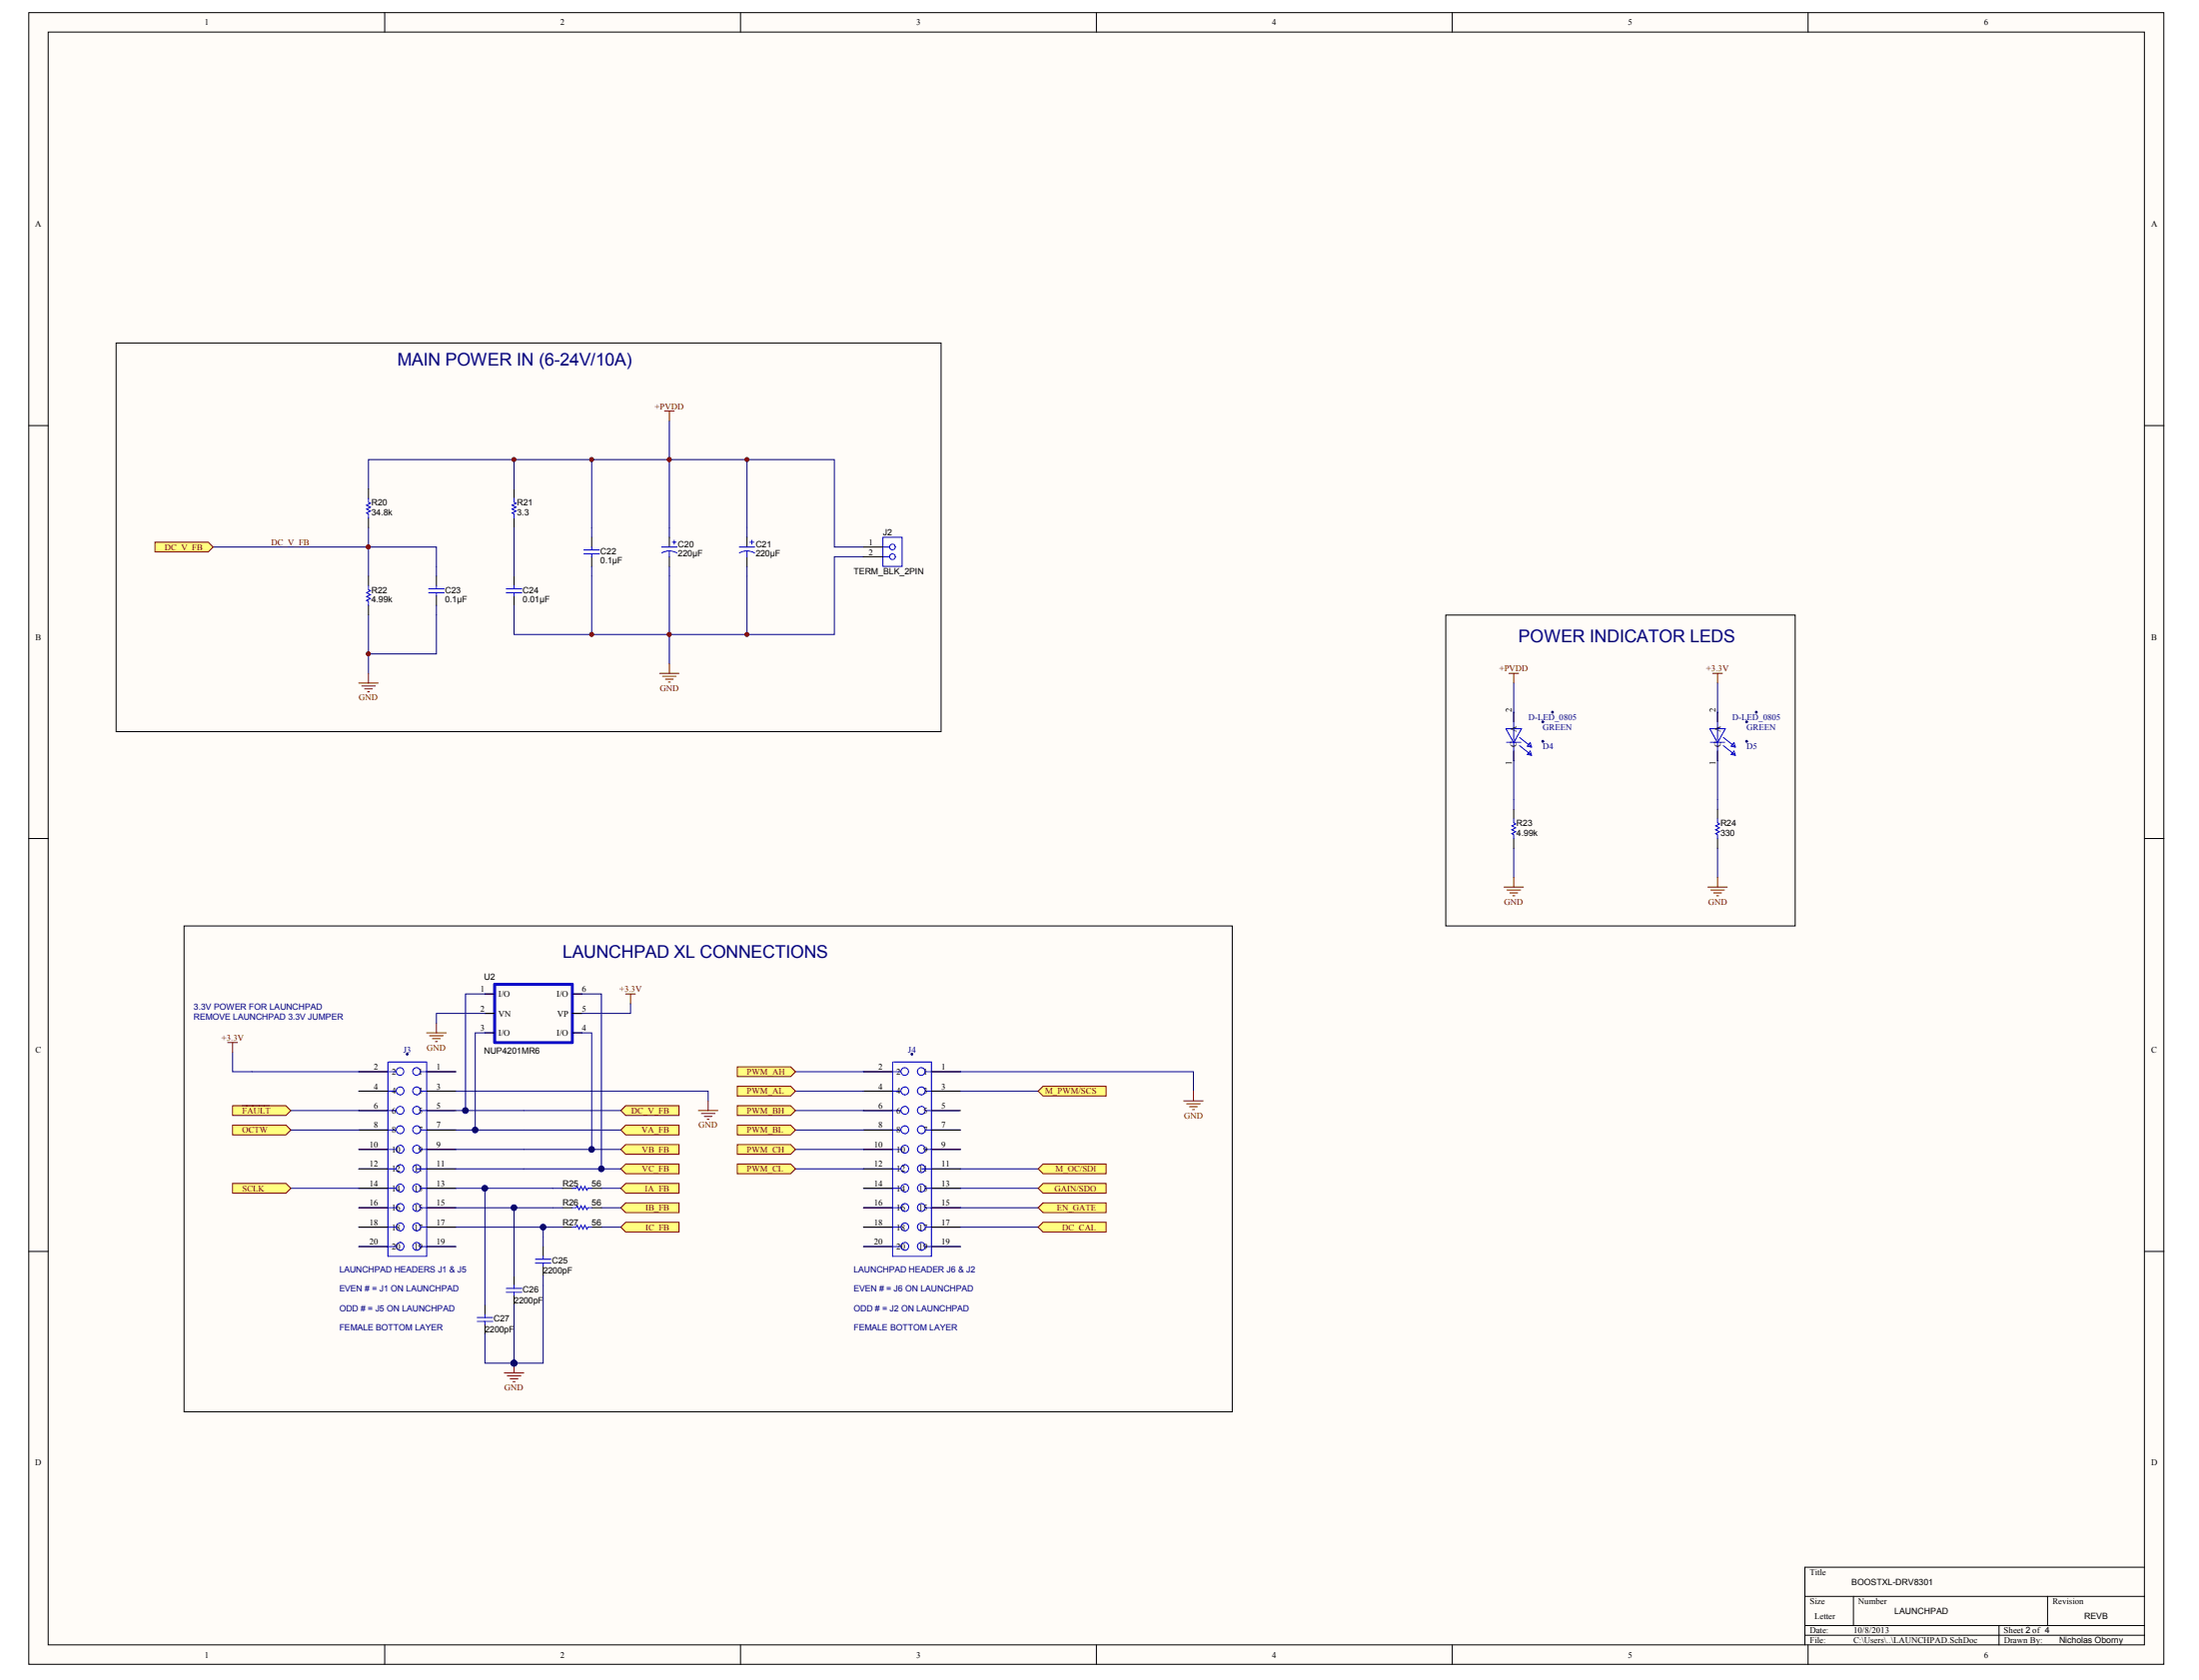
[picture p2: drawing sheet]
<svg xmlns="http://www.w3.org/2000/svg" width="271mm" height="207mm" viewBox="0 0 271 207" stroke-linecap="round" stroke-linejoin="round" font-family="sans-serif">
<path d="M3.5 1.6h263.1v203.5h-263.1z" fill="#fffcf8"/>
<path d="M3.5 1.6h263.1v203.5h-263.1z" fill="none" stroke="#000" stroke-width=".12"/>
<path d="M5.9 4h258.3v198.8h-258.3z" fill="#fffcf8"/>
<g fill="none" stroke="#000" stroke-width=".12">
<path d="M5.9 4h258.3v198.8h-258.3zM47.4 1.6v2.4M91.2 1.6v2.4M135.1 1.6v2.4M178.9 1.6v2.4M222.8 1.6v2.4M3.5 52.5h2.4M264.2 52.5h2.4M3.5 103.4h2.4M264.2 103.4h2.4M44.2 132.1h3.6M44.2 134.5h3.6"/>
<path d="M44.2 136.9h3.6M44.2 139.3h3.6M52.6 132.1h3.6M52.6 134.5h3.6M52.6 136.9h3.6M52.6 139.3h3.6M3.5 154.3h2.4M44.2 141.7h3.6M44.2 144.1h3.6M44.2 146.5h3.6M44.2 148.9h3.6M44.2 151.3h3.6"/>
<path d="M44.2 153.7h3.6M52.6 141.7h3.6M52.6 144.1h3.6M52.6 146.5h3.6M52.6 148.9h3.6M52.6 151.3h3.6M52.6 153.7h3.6M264.2 154.3h2.4M222.4 196.8h41.8M228.4 196.8v3.6M252.3 196.8v3.6M264.2 193.2h-41.8v9.6"/>
<path d="M47.4 202.8v2.4M91.2 202.8v2.4M135.1 202.8v2.4M178.9 202.8v2.4M222.4 200.4h41.8M222.4 201.6h41.8M222.8 202.8v2.4M246.3 200.4v2.4"/>
</g>
<g fill="#000080" stroke="#000080" stroke-width=".12">
<circle cx="45.4" cy="80.6" r=".23"/>
<circle cx="45.4" cy="67.4" r=".23"/>
<circle cx="63.3" cy="56.6" r=".23"/>
<circle cx="72.9" cy="78.2" r=".23"/>
<circle cx="72.9" cy="56.6" r=".23"/>
<circle cx="82.5" cy="78.2" r=".23"/>
<circle cx="82.5" cy="56.6" r=".23"/>
<circle cx="92" cy="78.2" r=".23"/>
<circle cx="92" cy="56.6" r=".23"/>
<circle cx="50.2" cy="129.9" r=".11"/>
</g>
<g fill="none" stroke="#00f" stroke-width=".12">
<path d="M44.2 136.9h4.6M44.2 134.5h4.6M44.2 139.3h4.6M44.2 132.1h4.6M47.9 130.9h4.7v24h-4.8v-24M49.3 134a.47 .47 0 0 0-.5 .5 .47 .47 0 0 0 .5 .4M49.3 136.4a.5 .5 0 0 1 .5 .6 .5 .5 0 0 1-.8 .3 .5 .5 0 0 1 .1-.9h.2M49.3 134a.5 .5 0 0 1 .5 .5 .5 .5 0 0 1-.5 .5M49.3 138.8a.5 .5 0 0 1 .5 .6 .5 .5 0 0 1-.8 .3 .5 .5 0 0 1 .1-.9h.2M51.3 134a.47 .47 0 0 0-.4 .5 .47 .47 0 0 0 .4 .4M51.3 136.4a.49 .49 0 0 1 .5 .6 .49 .49 0 0 1-.7 .2 .49 .49 0 0 1 0-.8h.2M51.3 138.8a.49 .49 0 0 1 .5 .6 .49 .49 0 0 1-.7 .2 .49 .49 0 0 1 0-.8h.2"/>
<path d="M51.3 134a.5 .5 0 0 1 .5 .5 .5 .5 0 0 1-.5 .5M51.9 136.9h4.1M51.9 134.5h4.3M51.9 139.3h4.3M51.9 132.1h4.3M44.2 151.3h4.6M44.2 148.9h4.6M44.2 144.1h4.6M44.2 141.7h4.6M44.2 153.7h4.6M44.2 146.5h4.6M49.3 144.5a.48 .48 0 0 1-.4-.7 .48 .48 0 0 1 .8-.1 .48 .48 0 0 1-.2 .8h-.2"/>
<path d="M49.3 146.9a.48 .48 0 0 1-.4-.7 .48 .48 0 0 1 .8-.1 .48 .48 0 0 1-.2 .8h-.2M49.3 150.8a.47 .47 0 0 0-.5 .4 .47 .47 0 0 0 .5 .5M49.3 148.4a.47 .47 0 0 0-.5 .4 .47 .47 0 0 0 .5 .5M49.3 141.2a.47 .47 0 0 0-.5 .5 .47 .47 0 0 0 .5 .4M49.3 150.7a.5 .5 0 0 1 .5 .5 .5 .5 0 0 1-.5 .5M49.3 148.3a.5 .5 0 0 1 .5 .5 .5 .5 0 0 1-.5 .5M49.3 141.2a.5 .5 0 0 1 .5 .5 .5 .5 0 0 1-.5 .4M49.3 153.1a.5 .5 0 0 1 .5 .7 .5 .5 0 0 1-.8 .2 .5 .5 0 0 1 .1-.8h.2M51.3 144.5a.48 .48 0 0 1-.4-.7 .48 .48 0 0 1 .8-.1 .48 .48 0 0 1-.1 .8h-.3M51.3 146.9a.48 .48 0 0 1-.4-.7 .48 .48 0 0 1 .8-.1 .48 .48 0 0 1-.1 .8h-.3M51.3 150.8a.47 .47 0 0 0-.4 .4 .47 .47 0 0 0 .4 .5M51.3 148.4a.47 .47 0 0 0-.4 .4 .47 .47 0 0 0 .4 .5"/>
<path d="M51.3 141.2a.47 .47 0 0 0-.4 .5 .47 .47 0 0 0 .4 .4M51.3 153.1a.49 .49 0 0 1 .5 .6 .49 .49 0 0 1-.7 .3 .49 .49 0 0 1 0-.8h.2M51.3 150.7a.5 .5 0 0 1 .5 .5 .5 .5 0 0 1-.5 .5M51.3 148.3a.5 .5 0 0 1 .5 .5 .5 .5 0 0 1-.5 .5M51.3 141.2a.5 .5 0 0 1 .5 .5 .5 .5 0 0 1-.5 .4M51.4 144.1h4.8M51.9 151.3h4.3M51.9 148.9h4.3M51.9 141.7h4.3M51.9 153.7h4.3M51.9 146.5h4.3"/>
<circle cx="49.3" cy="132.1" r=".47"/>
<circle cx="51.3" cy="132.1" r=".47"/>
</g>
<path d="M28.7 129.7v2.4h2.3M35.8 136.9h8.4M35.8 139.3h8.4M56.2 134.5h31.1v1.2M35.8 146.5h8.4" fill="none" stroke="#000080" stroke-width=".12"/>
<path d="M28.1 128.5h1.2M28.7 128.5v1.2" fill="none" stroke="#800000" stroke-width=".12"/>
<path d="M28.7 136.3h6.5l.6 .6-.6 .6h-6.5z" fill-rule="evenodd" fill="#ffff80" stroke="#800000" stroke-width=".12"/>
<path d="M29.9 136.3h3.3" fill="none" stroke="#800000" stroke-width=".12"/>
<path d="M28.7 145.9h6.5l.6 .6-.6 .6h-6.5z" fill-rule="evenodd" fill="#ffff80" stroke="#800000" stroke-width=".12"/>
<path d="M86.1 136.9h2.3M86.4 137.3h1.7M86.8 137.6h.9M87.1 138h.3M87.3 135.7v1.2" fill="none" stroke="#800000" stroke-width=".12"/>
<g fill="#ffff80" stroke="#800000" stroke-width=".12">
<path d="M77.1 145.9h6.6v1.2h-6.6l-.6-.6z" fill-rule="evenodd"/>
<path d="M77.1 148.3h6.6v1.2h-6.6l-.6-.6z" fill-rule="evenodd"/>
<path d="M77.1 138.7h6.6v1.2h-6.6l-.6-.6z" fill-rule="evenodd"/>
<path d="M77.1 141.1h6.6v1.2h-6.6l-.6-.6z" fill-rule="evenodd"/>
<path d="M77.1 143.5h6.6v1.2h-6.6l-.6-.6z" fill-rule="evenodd"/>
</g>
<g fill="none" stroke="#00f" stroke-width=".12">
<path d="M106.4 136.9h4.6M106.4 134.5h4.6M106.4 139.3h4.6M106.4 132.1h4.6M110.1 130.9h4.7v24h-4.8v-24M111.5 134a.47 .47 0 0 0-.5 .5 .47 .47 0 0 0 .5 .4M111.5 136.4a.5 .5 0 0 1 .5 .6 .5 .5 0 0 1-.8 .3 .5 .5 0 0 1 0-.9h.3M111.5 134a.5 .5 0 0 1 .5 .5 .5 .5 0 0 1-.5 .5M111.5 138.8a.5 .5 0 0 1 .5 .6 .5 .5 0 0 1-.8 .3 .5 .5 0 0 1 0-.9h.3M113.5 134a.47 .47 0 0 0-.5 .5 .47 .47 0 0 0 .5 .4M113.5 136.4a.49 .49 0 0 1 .5 .6 .49 .49 0 0 1-.7 .2 .49 .49 0 0 1 0-.8h.2M113.5 138.8a.49 .49 0 0 1 .5 .6 .49 .49 0 0 1-.7 .2 .49 .49 0 0 1 0-.8h.2"/>
<path d="M113.5 134a.5 .5 0 0 1 .5 .5 .5 .5 0 0 1-.5 .5M114 134.5h4.3M114 139.3h4.3M114 132.1h4.3M114 136.9h4.2M106.4 151.3h4.6M106.4 148.9h4.6M106.4 144.1h4.6M106.4 141.7h4.6M106.4 153.7h4.6M106.4 146.5h4.6M111.5 144.5a.48 .48 0 0 1-.4-.7 .48 .48 0 0 1 .7-.1 .48 .48 0 0 1-.1 .8h-.2"/>
<path d="M111.5 146.9a.48 .48 0 0 1-.4-.7 .48 .48 0 0 1 .7-.1 .48 .48 0 0 1-.1 .8h-.2M111.5 150.8a.47 .47 0 0 0-.5 .4 .47 .47 0 0 0 .5 .5M111.5 148.4a.47 .47 0 0 0-.5 .4 .47 .47 0 0 0 .5 .5M111.5 141.2a.47 .47 0 0 0-.5 .5 .47 .47 0 0 0 .5 .4M111.5 150.7a.5 .5 0 0 1 .5 .5 .5 .5 0 0 1-.5 .5M111.5 148.3a.5 .5 0 0 1 .5 .5 .5 .5 0 0 1-.5 .5M111.5 141.2a.5 .5 0 0 1 .5 .5 .5 .5 0 0 1-.5 .4M111.5 153.1a.5 .5 0 0 1 .5 .7 .5 .5 0 0 1-.8 .2 .5 .5 0 0 1 0-.8h.3M113.5 144.5a.48 .48 0 0 1-.4-.7 .48 .48 0 0 1 .8-.1 .48 .48 0 0 1-.1 .8h-.3M113.5 146.9a.48 .48 0 0 1-.4-.7 .48 .48 0 0 1 .8-.1 .48 .48 0 0 1-.1 .8h-.3M113.5 150.8a.47 .47 0 0 0-.5 .4 .47 .47 0 0 0 .5 .5M113.5 148.4a.47 .47 0 0 0-.5 .4 .47 .47 0 0 0 .5 .5"/>
<path d="M113.5 141.2a.47 .47 0 0 0-.5 .5 .47 .47 0 0 0 .5 .4M113.5 153.1a.49 .49 0 0 1 .5 .6 .49 .49 0 0 1-.7 .3 .49 .49 0 0 1 0-.8h.2M113.5 150.7a.5 .5 0 0 1 .5 .5 .5 .5 0 0 1-.5 .5M113.5 148.3a.5 .5 0 0 1 .5 .5 .5 .5 0 0 1-.5 .5M113.5 141.2a.5 .5 0 0 1 .5 .5 .5 .5 0 0 1-.5 .4M113.6 144.1h4.7M114 151.3h4.3M114 148.9h4.3M114 141.7h4.3M114 153.7h4.3M114 146.5h4.3"/>
<circle cx="111.5" cy="132.1" r=".47"/>
<circle cx="113.5" cy="132.1" r=".47"/>
</g>
<g fill="none" stroke="#000" stroke-width=".12">
<path d="M106.4 132.1h3.6M106.4 134.5h3.6M106.4 136.9h3.6M106.4 139.3h3.6M114.8 132.1h3.5M114.8 134.5h3.5M114.8 136.9h3.5M114.8 139.3h3.5M106.4 141.7h3.6M106.4 144.1h3.6M106.4 146.5h3.6M106.4 148.9h3.6"/>
<path d="M106.4 151.3h3.6M106.4 153.7h3.6M114.8 141.7h3.5M114.8 144.1h3.5M114.8 146.5h3.5M114.8 148.9h3.5M114.8 151.3h3.5M114.8 153.7h3.5"/>
</g>
<circle cx="112.3" cy="129.9" r=".11" fill="#000080" stroke="#000080" stroke-width=".12"/>
<path d="M98 132.1h8.4M98 134.5h8.4M98 136.9h8.4M98 139.3h8.4M118.3 132.1h28.7v2.4M118.3 134.5h9.6M98 141.7h8.4M98 144.1h8.4M118.3 144.1h9.6M118.3 146.5h9.6" fill="none" stroke="#000080" stroke-width=".12"/>
<g fill="#ffff80" stroke="#800000" stroke-width=".12">
<path d="M90.8 131.5h6.6l.6 .6-.6 .6h-6.6z" fill-rule="evenodd"/>
<path d="M90.8 133.9h6.6l.6 .6-.6 .6h-6.6z" fill-rule="evenodd"/>
<path d="M90.8 136.3h6.6l.6 .6-.6 .6h-6.6z" fill-rule="evenodd"/>
<path d="M90.8 138.7h6.6l.6 .6-.6 .6h-6.6z" fill-rule="evenodd"/>
<path d="M90.8 141.1h6.6l.6 .6-.6 .6h-6.6z" fill-rule="evenodd"/>
<path d="M90.8 143.5h6.6l.6 .6-.6 .6h-6.6z" fill-rule="evenodd"/>
<path d="M128.5 133.9h7.8v1.2h-7.8l-.6-.6z" fill-rule="evenodd"/>
</g>
<path d="M132.9 133.9h.3M145.8 135.7h2.4M146.2 136.1h1.7M146.6 136.4h.9M146.9 136.8h.3M147 134.5v1.2" fill="none" stroke="#800000" stroke-width=".12"/>
<g fill="#ffff80" stroke="#800000" stroke-width=".12">
<path d="M128.5 145.9h7.8v1.2h-7.8l-.6-.6z" fill-rule="evenodd"/>
<path d="M128.5 143.5h7.8v1.2h-7.8l-.6-.6z" fill-rule="evenodd"/>
</g>
<g fill="none" stroke="#00f" stroke-width=".12">
<path d="M185.5 89.8h2l-1 1.8zM185.6 91.5h1.8M186.5 87.8v6M187.2 90.9l1.4 1.1M187.2 91.9l1.4 1.1M188.5 91.5l.2 .6-.5-.1zM188.5 92.6l.2 .5-.5-.1zM210.7 89.8h1.9l-1 1.8zM210.7 91.5h1.8M211.6 87.8v6M212.3 90.9l1.4 1.1M212.3 91.9l1.4 1.1"/>
<path d="M213.6 91.5l.2 .6-.5-.1zM213.6 92.6l.2 .5-.5-.1z"/>
</g>
<path d="M186.5 87.8v1.2M186.5 92.6v1.2M211.6 87.8v1.2M211.6 92.6v1.2" fill="none" stroke="#000" stroke-width=".12"/>
<g fill="#000080" stroke="#000080" stroke-width=".12">
<circle cx="190.1" cy="89" r=".11"/>
<circle cx="190.1" cy="91.4" r=".11"/>
<circle cx="191.3" cy="87.8" r=".11"/>
<circle cx="215.2" cy="89" r=".11"/>
<circle cx="215.2" cy="91.4" r=".11"/>
<circle cx="216.4" cy="87.8" r=".11"/>
</g>
<g fill="none" stroke="#000080" stroke-width=".12">
<path d="M63.3 56.7v2.3M63.3 56.7h28.7M63.3 56.7h-17.9v3.5M72.9 56.7v8.3M82.5 51.9v13.1M92 56.7h10.8v10.7h3.6M92 56.7v8.3M26.3 67.4h27.5v2.4M45.4 65v6M45.4 75.8v7.2M53.8 75.8v4.8h-8.4M63.3 65v4.8"/>
<path d="M63.3 75.8v2.4h9.6M72.9 71v7.2M72.9 78.2h19.1M82.5 71v10.8M92 71v7.2M106.4 68.6h-3.6v9.6h-10.8M186.5 84.2v3.6M186.5 93.8v4.8M211.6 84.2v3.6M211.6 93.8v4.8M186.5 104.6v3.5M211.6 104.6v3.5"/>
</g>
<g fill="none" stroke="#800000" stroke-width=".12">
<path d="M185.9 83h1.2M186.5 83v1.2M211 83h1.2M211.6 83v1.2M185.3 109.3h2.4M185.7 109.7h1.6M186 110.1h1M186.4 110.4h.2M186.5 108.1v1.2M210.4 109.3h2.4M210.8 109.7h1.7M211.1 110.1h1"/>
<path d="M211.5 110.4h.2M211.6 108.1v1.2"/>
</g>
<g fill="#800000" stroke="#800000" stroke-width=".12">
<circle cx="45.4" cy="67.4" r=".23"/>
<circle cx="63.3" cy="56.6" r=".23"/>
<circle cx="72.9" cy="56.6" r=".23"/>
<circle cx="82.5" cy="56.6" r=".23"/>
<circle cx="72.9" cy="78.2" r=".23"/>
<circle cx="82.5" cy="78.2" r=".23"/>
<circle cx="92" cy="56.6" r=".23"/>
<circle cx="92" cy="78.2" r=".23"/>
<circle cx="45.4" cy="80.6" r=".23"/>
</g>
<path d="M19.1 66.8h6.6l.6 .6-.6 .6h-6.6z" fill-rule="evenodd" fill="#ffff80" stroke="#800000" stroke-width=".12"/>
<path d="M81.9 50.7h1.2M82.5 50.7v1.2M44.2 84.2h2.4M44.6 84.6h1.6M44.9 84.9h1M45.3 85.3h.2M45.4 83v1.2M81.3 83h2.4M81.6 83.4h1.7M82 83.7h.9M82.3 84.1h.3M82.5 81.8v1.2" fill="none" stroke="#800000" stroke-width=".12"/>
<path d="M108.8 66.2h2.3v3.6h-2.3z" fill="#fff"/>
<path d="M108.8 66.2h2.3v3.6h-2.3zM108.8 68.6h.8" fill="none" stroke="#00f" stroke-width=".12"/>
<circle cx="110" cy="68.6" r=".35" fill="#fff" stroke="#00f" stroke-width=".12"/>
<path d="M108.8 67.4h.8" fill="none" stroke="#00f" stroke-width=".12"/>
<circle cx="110" cy="67.4" r=".35" fill="#fff" stroke="#00f" stroke-width=".12"/>
<path d="M106.4 67.4h2.4M106.4 68.6h2.4" fill="none" stroke="#000" stroke-width=".12"/>
<path d="M77.1 150.7h6.6v1.2h-6.6l-.6-.6z" fill-rule="evenodd" fill="#ffff80" stroke="#800000" stroke-width=".12"/>
<g fill="none" stroke="#000080" stroke-width=".12">
<path d="M63.3 59v1.2M53.8 69.8v1.2M53.8 74.6v1.2M63.3 69.8v1.2M63.3 74.6v1.2M72.9 65v1.2M72.9 69.8v1.2M82.5 65v1.2M82.5 69.8v1.2M92 65v1.2M92 69.8v1.2M186.5 98.6v1.2"/>
<path d="M211.6 98.6v1.2M31 132.1h13.2M56.2 136.9h8.3M56.2 139.3h8.3M56.2 141.7h8.3M56.2 144.1h8.3M56.2 146.5h13.1M56.2 148.9h13.1M56.2 151.3h13.1M59.7 146.5v14.3M63.3 148.9v8.4M66.9 157.3v10.7h-3.6"/>
<path d="M66.9 151.3v2.4M74.1 146.5h2.4M74.1 148.9h2.4M74.1 151.3h2.4M118.3 148.9h9.6M118.3 151.3h9.6M59.7 164.4v3.6h3.6M63.3 160.8v7.2"/>
</g>
<path d="M62.1 169.2h2.4M62.5 169.6h1.7M62.9 169.9h.9M63.2 170.3h.3M63.3 168v1.2" fill="none" stroke="#800000" stroke-width=".12"/>
<g fill="#000080" stroke="#000080" stroke-width=".12">
<circle cx="63.3" cy="168" r=".35"/>
<circle cx="66.9" cy="151.3" r=".35"/>
<circle cx="63.3" cy="148.9" r=".35"/>
<circle cx="59.7" cy="146.5" r=".35"/>
</g>
<g fill="none" stroke="#000" stroke-width=".12">
<path d="M14.3 42.3h101.7v47.9h-101.7zM45.4 60.2v1.2M45.4 63.8v1.2M45.4 71v1.2M45.4 74.6v1.2M53.8 71v1.2M53.8 73.4v1.2M63.3 60.2v1.2M63.3 63.8v1.2M63.3 71v1.2M63.3 73.4v1.2M72.9 66.2v1.2"/>
<path d="M72.9 68.6v1.2M82.5 66.2v1.2M82.5 68.6v1.2M92 66.2v1.2M92 68.6v1.2M178.1 75.8h43.1v38.3h-43.1zM186.5 99.8v1.2M211.6 99.8v1.2M22.7 114.1h129.1v59.9h-129.1zM186.5 103.4v1.2M211.6 103.4v1.2M63.3 157.3v1.1"/>
<path d="M63.3 159.6v1.2M66.9 153.7v1.2M66.9 156.1v1.2M69.3 146.5h1.2M69.3 148.9h1.2M69.3 151.3h1.2M72.9 146.5h1.2M72.9 148.9h1.2M72.9 151.3h1.2M59.7 160.8v1.2M59.7 163.2v1.2"/>
</g>
<g fill="none" stroke="#00f" stroke-width=".12">
<path d="M45.4 61.4v.5l.2 .1-.4 .3 .4 .2-.4 .3 .4 .2-.4 .2 .2 .2v.4M45.4 72.2v.5l.2 .1-.4 .3 .4 .2-.4 .2 .4 .3-.4 .2 .2 .1v.5M52.8 72.6h1.9M52.8 73.1h1.9M53.8 72.2v.4M53.8 73.1v.3M62.4 72.6h1.9M62.4 73.1h1.9M63.3 61.4v.5l.3 .1-.5 .3 .5 .2-.5 .3 .5 .2-.5 .2 .2 .2v.4M63.3 72.2v.4M63.3 73.1v.3M71.9 67.8h2"/>
<path d="M71.9 68.3h2M72.9 67.4v.4M72.9 68.3v.3M81.5 67.4h1.9M82.5 67.9l-1 .2M82.5 67.9v.7M82.5 67.9l.9 .3M82.8 66.8h.5M83.1 66.6v.5M91.1 67.4h1.9M92 67.9l-.9 .2M92 67.9v.7"/>
<path d="M92 67.9l1 .3M92.4 66.8h.5M92.6 66.6v.5M186.5 101v.4l.2 .2-.4 .2 .4 .2-.4 .3 .4 .2-.4 .3 .2 .1v.5M211.6 101v.4l.3 .2-.5 .2 .5 .2-.5 .3 .5 .2-.5 .3 .2 .1v.5M62.4 158.8h1.9M62.4 159.3h1.9M63.3 158.4v.4M63.3 159.3v.3M66 155.2h1.9M66 155.7h1.9M66.9 154.9v.3"/>
<path d="M66.9 155.7v.4M70.5 146.5h.5l.1-.3 .2 .5 .3-.5 .2 .5 .3-.5 .2 .5 .1-.2h.5M70.5 148.9h.5l.1-.3 .2 .5 .3-.5 .2 .5 .3-.5 .2 .5 .1-.2h.5M70.5 151.3h.5l.1-.3 .2 .5 .3-.5 .2 .5 .3-.5 .2 .5 .1-.2h.5M58.8 162.4h1.9M58.8 162.9h1.9M59.7 162v.4M59.7 162.9v.3"/>
</g>
<path d="M28.7 138.7h6.5l.6 .6-.6 .6h-6.5z" fill-rule="evenodd" fill="#ffff80" stroke="#800000" stroke-width=".12"/>
<path d="M29.9 138.7h3" fill="none" stroke="#800000" stroke-width=".12"/>
<g fill="#ffff80" stroke="#800000" stroke-width=".12">
<path d="M77.1 136.3h6.6v1.2h-6.6l-.6-.6z" fill-rule="evenodd"/>
<path d="M128.5 148.3h7.8v1.2h-7.8l-.6-.6z" fill-rule="evenodd"/>
<path d="M128.5 150.7h7.8v1.2h-7.8l-.6-.6z" fill-rule="evenodd"/>
</g>
<path d="M59.7 127.3h1.2M59.7 122.5h1.2M59.7 124.9h1.2M70.5 127.3h1.2M70.5 122.5h1.2M70.5 124.9h1.2" fill="none" stroke="#00f" stroke-width=".12"/>
<path d="M60.9 121.3h9.6v7.2h-9.6z" fill="none" stroke="#00f" stroke-width=".36"/>
<path d="M59.7 122.5h1.2M59.7 124.9h1.2M59.7 127.3h1.2M70.5 122.5h1.2M70.5 124.9h1.2M70.5 127.3h1.2" fill="none" stroke="#000" stroke-width=".12"/>
<path d="M59.7 124.9h-5.9v1.2M59.7 122.5h-2.3v14.4M59.7 127.3h-1.1v12M64.5 136.9h12M64.5 139.3h12M71.7 127.3h1.2v14.4M71.7 122.5h2.4v21.6M77.7 123.7v1.2h-6M64.5 141.7h12M64.5 144.1h12" fill="none" stroke="#000080" stroke-width=".12"/>
<path d="M52.6 127.3h2.4M52.9 127.7h1.7M53.3 128h.9M53.6 128.4h.3M53.8 126.1v1.2M77.1 122.5h1.2M77.7 122.5v1.2" fill="none" stroke="#800000" stroke-width=".12"/>
<g fill="#000080" stroke="#000080" stroke-width=".12">
<circle cx="57.3" cy="136.9" r=".35"/>
<circle cx="58.5" cy="139.3" r=".35"/>
<circle cx="72.9" cy="141.7" r=".35"/>
<circle cx="74.1" cy="144.1" r=".35"/>
</g>
<g font-size="2.2" fill="#000080">
<text x="49" y="45.1">MAIN POWER IN (6-24V/10A)</text>
<text x="187.1" y="79.2">POWER INDICATOR LEDS</text>
<text x="69.3" y="118.1">LAUNCHPAD XL CONNECTIONS</text>
</g>
<g font-size="1.1">
<text x="25.2" y="3.1">1</text>
<text x="69" y="3.1">2</text>
<text x="112.9" y="3.1">3</text>
<text x="156.7" y="3.1">4</text>
<text x="200.6" y="3.1">5</text>
<text x="244.4" y="3.1">6</text>
<text x="4.3" y="28">A</text>
<text x="265" y="28">A</text>
<text x="45.8" y="63.5">34.8k</text>
<text x="45.8" y="62.3">R20</text>
<text x="63.7" y="63.5">3.3</text>
<text x="63.7" y="62.3">R21</text>
<text x="74" y="69.5">0.1µF</text>
<text x="74" y="68.3">C22</text>
<text x="83.5" y="68.6">220µF</text>
<text x="83.5" y="67.4">C20</text>
<text x="93.1" y="68.6">220µF</text>
<text x="93.1" y="67.4">C21</text>
<text x="105.2" y="70.8">TERM_BLK_2PIN</text>
<text x="107" y="67.2">1</text>
<text x="107" y="68.4">2</text>
<text x="108.8" y="66">J2</text>
<text x="45.8" y="74.3">4.99k</text>
<text x="45.8" y="73.1">R22</text>
<text x="54.8" y="74.3">0.1µF</text>
<text x="54.8" y="73.1">C23</text>
<text x="64.4" y="74.3">0.01µF</text>
<text x="64.4" y="73.1">C24</text>
<text x="4.4" y="78.9">B</text>
<text x="265.1" y="78.9">B</text>
<text x="186.3" y="87.8" transform="rotate(-90 186.3 87.8)">2</text>
<text x="211.4" y="87.8" transform="rotate(-90 211.4 87.8)">2</text>
<text x="186.3" y="94.3" transform="rotate(-90 186.3 94.3)">1</text>
<text x="186.9" y="92.1" transform="rotate(-90 186.9 92.1)">C</text>
<text x="186.9" y="90.2" transform="rotate(-90 186.9 90.2)">A</text>
<text x="211.4" y="94.3" transform="rotate(-90 211.4 94.3)">1</text>
<text x="212" y="92.1" transform="rotate(-90 212 92.1)">C</text>
<text x="212" y="90.2" transform="rotate(-90 212 90.2)">A</text>
<text x="186.9" y="101.8">R23</text>
<text x="212" y="101.8">R24</text>
<text x="186.9" y="103">4.99k</text>
<text x="212" y="103">330</text>
<text x="59.2" y="122.3">1</text>
<text x="59.2" y="124.7">2</text>
<text x="59.6" y="120.7">U2</text>
<text x="61.4" y="122.9">I/O</text>
<text x="61.4" y="125.3">VN</text>
<text x="68.6" y="122.9">I/O</text>
<text x="68.7" y="125.3">VP</text>
<text x="71.7" y="122.3">6</text>
<text x="71.7" y="124.7">5</text>
<text x="4.4" y="129.8">C</text>
<text x="46.1" y="131.9">2</text>
<text x="53.8" y="131.9">1</text>
<text x="59.2" y="127.1">3</text>
<text x="59.6" y="129.8">NUP4201MR6</text>
<text x="61.4" y="127.7">I/O</text>
<text x="68.6" y="127.7">I/O</text>
<text x="71.7" y="127.1">4</text>
<text x="108.2" y="131.9">2</text>
<text x="116" y="131.9">1</text>
<text x="265.1" y="129.8">C</text>
<text x="46.1" y="134.3">4</text>
<text x="46.1" y="136.7">6</text>
<text x="48.3" y="132.5">2</text>
<text x="48.3" y="134.9">4</text>
<text x="48.3" y="137.3">6</text>
<text x="51.6" y="132.5">1</text>
<text x="51.6" y="134.9">3</text>
<text x="51.6" y="137.3">5</text>
<text x="53.8" y="134.3">3</text>
<text x="53.8" y="136.7">5</text>
<text x="108.2" y="134.3">4</text>
<text x="108.2" y="136.7">6</text>
<text x="110.5" y="132.5">2</text>
<text x="110.5" y="134.9">4</text>
<text x="110.5" y="137.3">6</text>
<text x="113.7" y="132.5">1</text>
<text x="113.7" y="134.9">3</text>
<text x="113.7" y="137.3">5</text>
<text x="116" y="134.3">3</text>
<text x="116" y="136.7">5</text>
<text x="45.5" y="141.4">10</text>
<text x="45.5" y="143.8">12</text>
<text x="46.1" y="139.1">8</text>
<text x="48.3" y="139.6">8</text>
<text x="48.3" y="142.1">10</text>
<text x="51.6" y="139.6">7</text>
<text x="51.6" y="142.1">9</text>
<text x="53.8" y="143.8">11</text>
<text x="53.8" y="139.1">7</text>
<text x="53.8" y="141.4">9</text>
<text x="107.7" y="141.4">10</text>
<text x="107.7" y="143.8">12</text>
<text x="108.2" y="139.1">8</text>
<text x="110.5" y="139.6">8</text>
<text x="110.5" y="142.1">10</text>
<text x="113.7" y="139.6">7</text>
<text x="113.7" y="142.1">9</text>
<text x="116" y="143.8">11</text>
<text x="116" y="139.1">7</text>
<text x="116" y="141.4">9</text>
<text x="45.5" y="146.2">14</text>
<text x="45.5" y="148.6">16</text>
<text x="48.3" y="144.4">12</text>
<text x="48.3" y="146.8">14</text>
<text x="48.3" y="149.2">16</text>
<text x="51" y="144.4">11</text>
<text x="51" y="146.8">13</text>
<text x="51" y="149.2">15</text>
<text x="53.8" y="146.2">13</text>
<text x="53.8" y="148.6">15</text>
<text x="69.3" y="146.2">R25</text>
<text x="69.3" y="148.6">R26</text>
<text x="72.9" y="146.2">56</text>
<text x="72.9" y="148.6">56</text>
<text x="107.7" y="146.2">14</text>
<text x="107.7" y="148.6">16</text>
<text x="110.5" y="144.4">12</text>
<text x="110.5" y="146.8">14</text>
<text x="110.5" y="149.2">16</text>
<text x="113.2" y="144.4">11</text>
<text x="113.2" y="146.8">13</text>
<text x="113.2" y="149.2">15</text>
<text x="116" y="146.2">13</text>
<text x="116" y="148.6">15</text>
<text x="45.5" y="151">18</text>
<text x="45.5" y="153.4">20</text>
<text x="48.3" y="151.6">18</text>
<text x="48.3" y="154">20</text>
<text x="51" y="151.6">17</text>
<text x="51" y="154">19</text>
<text x="53.8" y="151">17</text>
<text x="53.8" y="153.4">19</text>
<text x="68" y="155.7">C25</text>
<text x="69.3" y="151">R27</text>
<text x="72.9" y="151">56</text>
<text x="107.7" y="151">18</text>
<text x="107.7" y="153.4">20</text>
<text x="110.5" y="151.6">18</text>
<text x="110.5" y="154">20</text>
<text x="113.2" y="151.6">17</text>
<text x="113.2" y="154">19</text>
<text x="116" y="151">17</text>
<text x="116" y="153.4">19</text>
<text x="63.3" y="160.6">2200pF</text>
<text x="64.4" y="159.3">C26</text>
<text x="66.9" y="157">2200pF</text>
<text x="59.8" y="164.2">2200pF</text>
<text x="60.8" y="162.9">C27</text>
<text x="4.3" y="180.7">D</text>
<text x="265" y="180.7">D</text>
<text x="223" y="194.1">Title</text>
<text x="223" y="197.7">Size</text>
<text x="228.1" y="195.3">BOOSTXL-DRV8301</text>
<text x="228.9" y="197.7">Number</text>
<text x="252.9" y="197.7">Revision</text>
<text x="223" y="201.3">Date:</text>
<text x="223" y="202.5">File:</text>
<text x="223.6" y="199.5">Letter</text>
<text x="228.4" y="201.3">10/8/2013</text>
<text x="228.4" y="202.5">C:\Users\..\LAUNCHPAD.SchDoc</text>
<text x="233.4" y="198.9">LAUNCHPAD</text>
<text x="246.9" y="201.3">Sheet 2 of 4</text>
<text x="246.9" y="202.5">Drawn By:</text>
<text x="253.7" y="202.5">Nicholas Oborny</text>
<text x="256.8" y="199.5">REVB</text>
<text x="25.2" y="204.3">1</text>
<text x="69" y="204.3">2</text>
<text x="112.9" y="204.3">3</text>
<text x="156.7" y="204.3">4</text>
<text x="200.6" y="204.3">5</text>
<text x="244.4" y="204.3">6</text>
</g>
<g font-size="1.1" fill="#800000">
<text x="80.7" y="50.4">+PVDD</text>
<text x="20.3" y="67.8">DC_V_FB</text>
<text x="33.4" y="67.2">DC_V_FB</text>
<text x="184.7" y="82.8">+PVDD</text>
<text x="210.2" y="82.8">+3.3V</text>
<text x="44.2" y="86.3">GND</text>
<text x="81.3" y="85.2">GND</text>
<text x="185.3" y="111.5">GND</text>
<text x="210.5" y="111.5">GND</text>
<text x="76.3" y="122.3">+3.3V</text>
<text x="27.3" y="128.3">+3.3V</text>
<text x="52.6" y="129.5">GND</text>
<text x="29.8" y="137.3">FAULT</text>
<text x="77.8" y="137.3">DC_V_FB</text>
<text x="92" y="132.5">PWM_AH</text>
<text x="92" y="134.9">PWM_AL</text>
<text x="92" y="137.3">PWM_BH</text>
<text x="128.8" y="134.9">M_PWM/SCS</text>
<text x="145.9" y="137.9">GND</text>
<text x="29.8" y="139.6">OCTW</text>
<text x="79" y="139.6">VA_FB</text>
<text x="79.1" y="142.1">VB_FB</text>
<text x="86.1" y="139.1">GND</text>
<text x="92" y="139.6">PWM_BL</text>
<text x="92" y="142.1">PWM_CH</text>
<text x="29.8" y="146.8">SCLK</text>
<text x="79.1" y="144.4">VC_FB</text>
<text x="79.5" y="146.8">IA_FB</text>
<text x="79.5" y="149.2">IB_FB</text>
<text x="92" y="144.4">PWM_CL</text>
<text x="129.9" y="146.8">GAIN/SDO</text>
<text x="130" y="144.4">M_OC/SDI</text>
<text x="130.2" y="149.2">EN_GATE</text>
<text x="79.5" y="151.6">IC_FB</text>
<text x="130.9" y="151.6">DC_CAL</text>
<text x="62.2" y="171.4">GND</text>
</g>
<g font-size="1.1" fill="#000080">
<text x="188.3" y="88.8">D-LED_0805</text>
<text x="190.1" y="90">GREEN</text>
<text x="213.4" y="88.8">D-LED_0805</text>
<text x="215.2" y="90">GREEN</text>
<text x="190.1" y="92.3">D4</text>
<text x="215.2" y="92.3">D5</text>
<text x="23.9" y="124.5">3.3V POWER FOR LAUNCHPAD</text>
<text x="23.9" y="125.7">REMOVE LAUNCHPAD 3.3V JUMPER</text>
<text x="49.7" y="129.7">J3</text>
<text x="111.9" y="129.7">J4</text>
<text x="41.8" y="156.8">LAUNCHPAD HEADERS J1 &amp; J5</text>
<text x="41.8" y="159.2">EVEN # = J1 ON LAUNCHPAD</text>
<text x="41.8" y="161.6">ODD # = J5 ON LAUNCHPAD</text>
<text x="105.2" y="156.8">LAUNCHPAD HEADER J6 &amp; J2</text>
<text x="105.2" y="159.2">EVEN # = J6 ON LAUNCHPAD</text>
<text x="105.2" y="161.6">ODD # = J2 ON LAUNCHPAD</text>
<text x="41.8" y="164">FEMALE BOTTOM LAYER</text>
<text x="105.2" y="164">FEMALE BOTTOM LAYER</text>
</g>
</svg>
